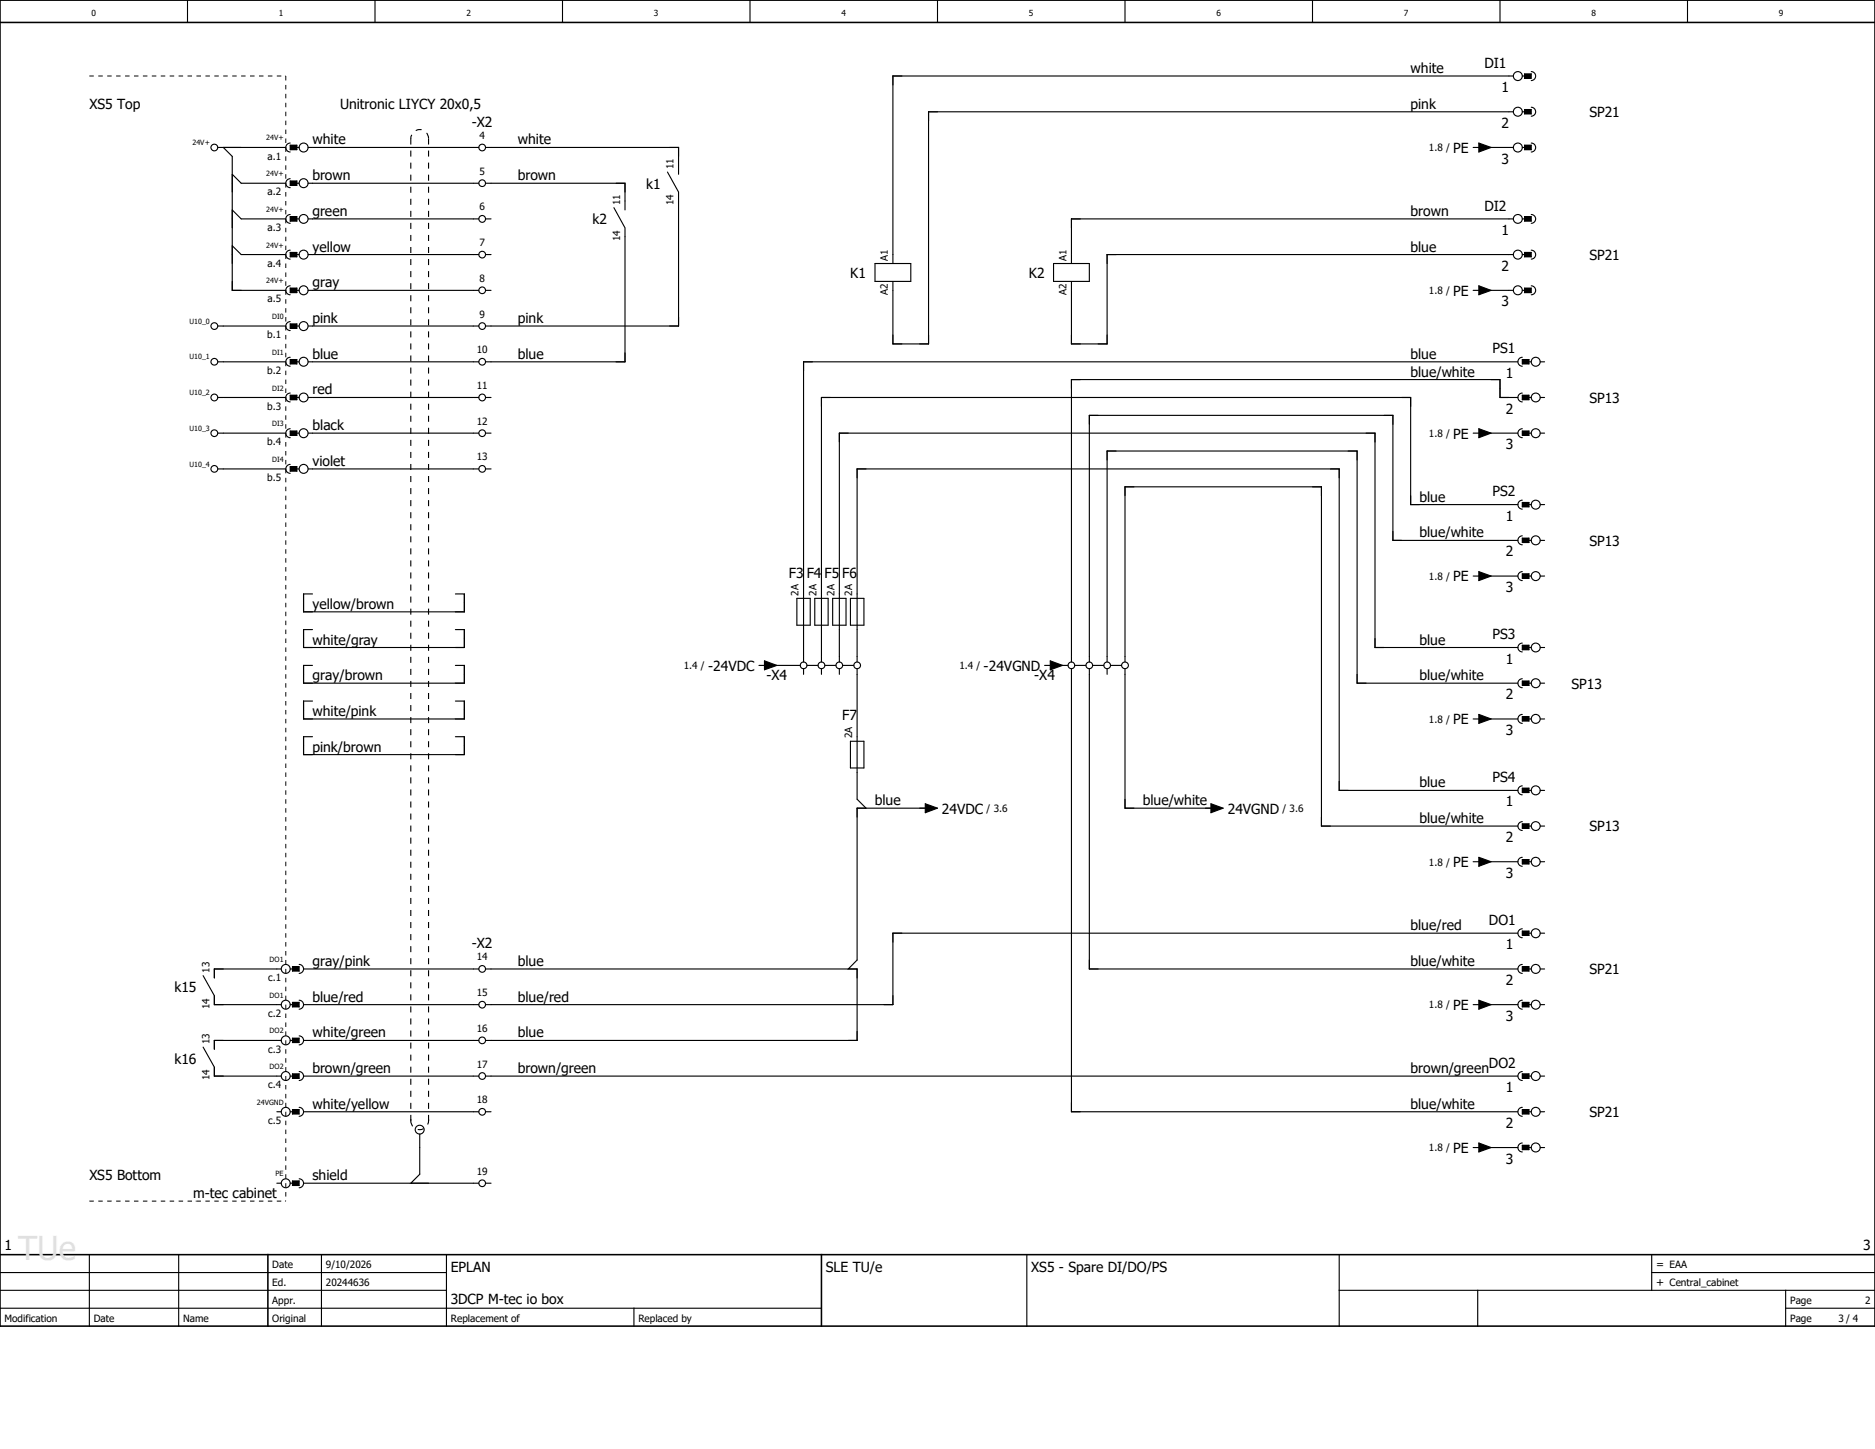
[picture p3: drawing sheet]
<svg xmlns="http://www.w3.org/2000/svg" width="279mm" height="216mm" viewBox="0 0 279 216" stroke-linecap="round" stroke-linejoin="round" font-family="sans-serif">
<path d="M197.6 -.1l-197.6 197.7M0 122.6l106.2 75M0 197.5l.1 .1" fill="none" stroke="#fff" stroke-width=".15"/>
<g fill="none" stroke="#000" stroke-width=".17">
<path d="M27.9 0v3.3M55.9 0v3.3M83.8 0v3.3M111.8 0v3.3M139.7 0v3.3M167.6 0v3.3M195.6 0v3.3M223.5 0v3.3M225.5 11.3h-92.4v28M225.5 16.7h-87.1v34.5h-5.3v-9.3M226.8 11.3h.4M226.8 16.7h.4"/>
<path d="M227.2 11h1v.7h-1zM227.2 16.3h1v.7h-1zM228.2 16a.67 .67 0 0 1 .6 .6 .67 .67 0 0 1-.6 .7M228.2 10.7a.67 .67 0 0 1 .6 .6 .67 .67 0 0 1-.6 .7M251.5 0v3.3M32.4 22h3.5M34.6 36.6l1.3 1.3h6.7M34.6 31.3l1.3 1.3h6.7M34.6 26l1.3 1.3h6.7M42.6 22h-9.3l1.3 1.3v20h8M43.2 37.3a.67 .67 0 0 0-.6 .6 .67 .67 0 0 0 .6 .7M43.2 32a.66 .66 0 0 0-.6 .6 .66 .66 0 0 0 .6 .7"/>
<path d="M43.2 26.6a.67 .67 0 0 0-.6 .7 .67 .67 0 0 0 .6 .7M43.2 21.3a.67 .67 0 0 0-.6 .7 .67 .67 0 0 0 .6 .6M43.2 37.6h1v.7h-1zM43.2 21.6h1v.7h-1zM43.2 27h1v.6h-1zM43.2 32.3h1v.7h-1zM44.2 37.9h.4M44.2 32.6h.4M44.2 27.3h.4M44.2 22h.4M45.9 32.6h25.5M45.9 27.3h25.5"/>
<path d="M45.9 22h25.5M71.4 37.9h-25.5M72.3 27.3h20.8v4M72.3 22h28.8v4M72.3 37.9h.9M72.3 32.6h.9M91.5 30.9l1.6 3.1v19.9h-20.8M91.8 27.3h1.3v1.3M99.5 25.6l1.6 3v20h-28.8M99.8 22h1.3v1.3M130.4 39.3h5.3v2.6h-5.3zM157 39.3h5.3v2.6h-5.3z"/>
<path d="M219.5 22h.9M220.4 21.3l1.8 .7-1.8 .6zM225.5 37.9h-60.5v13.3h-5.3v-9.3M225.5 32.6h-65.8v6.7M225.5 22h-4.6M226.8 37.9h.4M226.8 32.6h.4M226.8 22h.4M227.2 37.6h1v.7h-1zM227.2 32.3h1v.7h-1zM227.2 21.6h1v.7h-1zM228.2 37.3a.67 .67 0 0 1 .6 .6 .67 .67 0 0 1-.6 .7"/>
<path d="M228.2 32a.66 .66 0 0 1 .6 .6 .66 .66 0 0 1-.6 .7M228.2 21.3a.67 .67 0 0 1 .6 .7 .67 .67 0 0 1-.6 .6M32.4 48.6h10.2M32.4 53.9h10.2M32.4 59.2h10.2M34.6 41.9v1.4h1.3M43.2 42.6a.67 .67 0 0 0-.6 .7 .67 .67 0 0 0 .6 .6M43.2 53.2a.67 .67 0 0 0-.6 .7 .67 .67 0 0 0 .6 .7M43.2 47.9a.67 .67 0 0 0-.6 .7 .67 .67 0 0 0 .6 .7M43.2 58.6a.66 .66 0 0 0-.6 .6 .66 .66 0 0 0 .6 .7M43.2 42.9h1v.7h-1zM43.2 48.3h1v.6h-1z"/>
<path d="M43.2 53.6h1v.6h-1zM43.2 58.9h1v.7h-1zM44.2 43.3h.4M44.2 48.6h.4M44.2 53.9h.4M44.2 59.2h.4M45.9 43.3h25.5M45.9 48.6h25.5M45.9 53.9h25.5M45.9 59.2h25.5M72.3 43.3h.9M72.3 59.2h.9"/>
<path d="M133.1 49.9v1.3h1.3M159.7 49.9v1.3h1.3M208.9 59.2h1.3v1.4M219.5 43.3h.9M220.4 42.6l1.8 .7-1.8 .6zM222.2 56.6h1.3v2.6h1.4M225.5 43.3h-4.6M226.2 53.9h-106.5v44.7M226.2 59.2h-2.7v-2.6h-63.8v42M226.8 53.2a.67 .67 0 0 0-.6 .7 .67 .67 0 0 0 .6 .7M226.8 58.6a.66 .66 0 0 0-.6 .6 .66 .66 0 0 0 .6 .7M226.8 43.3h.4"/>
<path d="M226.8 53.6h1v.6h-1zM226.8 58.9h1v.7h-1zM227.2 42.9h1v.7h-1zM227.8 53.9h.4M227.8 59.2h.4M228.2 42.6a.67 .67 0 0 1 .6 .7 .67 .67 0 0 1-.6 .6M229.5 53.9h.7M229.5 59.2h.7M32.4 64.5h10.2M32.4 69.9h10.2M43.2 63.9a.67 .67 0 0 0-.6 .6 .67 .67 0 0 0 .6 .7M43.2 69.2a.67 .67 0 0 0-.6 .7 .67 .67 0 0 0 .6 .6"/>
<path d="M43.2 64.2h1v.7h-1zM43.2 69.5h1v.7h-1zM44.2 64.5h.4M44.2 69.9h.4M45.9 64.5h25.5M45.9 69.9h25.5M72.3 64.5h.9M72.3 69.9h.9M195.6 72.5h1.3v1.4M198.2 69.9h1.4v1.3M200.9 67.2h1.3v1.3M203.6 64.5h1.3v1.4"/>
<path d="M206.2 61.9h1.4v1.3M207.6 79.2v1.3h1.3M210.2 73.9v1.3h1.3M219.5 64.5h.9M220.4 63.9l1.8 .6-1.8 .7zM220.9 64.5h5.3M226.2 75.2h-16v-16h-87.8v39.4M226.8 63.9a.67 .67 0 0 0-.6 .6 .67 .67 0 0 0 .6 .7M226.8 79.8a.67 .67 0 0 0-.6 .7 .67 .67 0 0 0 .6 .7M226.8 74.5a.67 .67 0 0 0-.6 .7 .67 .67 0 0 0 .6 .7M226.8 64.2h1v.7h-1zM226.8 74.9h1v.6h-1z"/>
<path d="M227.8 75.2h.4M227.8 64.5h.4M229.5 75.2h.7M229.5 64.5h.7M45.2 89.8v1.4h1.4M45.2 95.1v1.4h1.4M46.6 88.5h-1.4v2.7h24v-2.7M46.6 93.8h-1.4v2.7h24v-2.7M46.6 99.1h-1.4v2.7h24v-2.7M67.9 88.5h1.3v1.3M67.9 93.8h1.3v1.3M67.9 99.1h1.3v1.4"/>
<path d="M113.1 99.1h.8M113.9 98.5l1.9 .6-1.9 .7zM114.4 99.1h4.9M118.7 89.2h2v4h-2zM119.7 99.6v.9M120.2 99.1h1.7M121.4 89.2h2v4h-2zM122.4 99.6v.9M122.9 99.1h1.7M124.1 89.2h2v4h-2zM125.1 99.6v.9M125.6 99.1h1.6"/>
<path d="M126.7 89.2h2v4h-2zM127.7 98.6v-28.7h71.9v47.9h26.6M127.7 99.6v19.5l1.4 1.3M155.7 99.1h.8M156.5 98.5l1.8 .6-1.8 .7zM157 99.1h2.2M159.7 99.6v66.1h66.5M160.1 99.1h1.7M162.3 99.6v44.8h63.9M162.8 99.1h1.7M165 98.6v-31.4h37.2v34.6h24M165 99.6v.9"/>
<path d="M165.5 99.1h1.6M167.6 98.6v-26.1h29.3v50.6h29.3M167.6 99.6v20.8h13.4M204.9 95.1v1.4h1.3M219.5 85.8h.9M220.4 85.2l1.8 .6-1.8 .7zM220.9 85.8h5.3M226.2 80.5h-18.6v-18.6h-45.3v36.7M226.2 96.5h-21.3v-32h-79.8v34.1M226.8 85.2a.67 .67 0 0 0-.6 .6 .67 .67 0 0 0 .6 .7M226.8 95.8a.66 .66 0 0 0-.6 .7 .66 .66 0 0 0 .6 .6M226.8 80.2h1v.6h-1z"/>
<path d="M226.8 85.5h1v.7h-1zM226.8 96.1h1v.7h-1zM227.8 96.5h.4M227.8 80.5h.4M227.8 85.8h.4M229.5 96.5h.7M229.5 80.5h.7M229.5 85.8h.7M45.2 100.5v1.3h1.4M45.2 105.8v1.3h1.4M45.2 111.1v1.3h1.4M46.6 104.5h-1.4v2.6h24v-2.6"/>
<path d="M46.6 109.8h-1.4v2.6h24v-2.6M67.9 104.5h1.3v1.3M67.9 109.8h1.3v1.3M126.7 110.4h2v4h-2zM137.9 119.8l1.8 .6-1.8 .7zM167.6 119.1v1.3h1.4M180.4 119.8l1.9 .6-1.9 .7zM199.6 116.4v1.4h1.3M202.2 100.5v1.3h1.4M219.5 107.1h.9M220.4 106.4l1.8 .7-1.8 .7zM220.9 107.1h5.3"/>
<path d="M226.8 106.4a.67 .67 0 0 0-.6 .7 .67 .67 0 0 0 .6 .7M226.8 101.1a.67 .67 0 0 0-.6 .7 .67 .67 0 0 0 .6 .7M226.8 117.1a.67 .67 0 0 0-.6 .7 .67 .67 0 0 0 .6 .6M226.8 101.5h1v.6h-1zM226.8 106.8h1v.6h-1zM226.8 117.4h1v.7h-1zM227.8 101.8h.4M227.8 107.1h.4M227.8 117.8h.4M229.5 101.8h.7M229.5 107.1h.7M229.5 117.8h.7"/>
<path d="M138.4 120.4h-10.7v22.6l-1.3 1.4h1.3v1.3M196.9 121.8v1.3h1.3M219.5 128.4h.9M220.4 127.7l1.8 .7-1.8 .7zM220.9 128.4h5.3M226.2 139h-93.1v10.7h-60.8M226.8 138.4a.67 .67 0 0 0-.6 .7 .67 .67 0 0 0 .6 .6M226.8 127.7a.67 .67 0 0 0-.6 .7 .67 .67 0 0 0 .6 .7M226.8 122.4a.66 .66 0 0 0-.6 .7 .66 .66 0 0 0 .6 .6M226.8 138.7h1v.7h-1zM226.8 122.7h1v.7h-1zM226.8 128.1h1v.6h-1z"/>
<path d="M227.8 139h.4M227.8 123.1h.4M227.8 128.4h.4M229.5 139h.7M229.5 123.1h.7M229.5 128.4h.7M30.3 156l1.6 3v1.3h10M30.3 145.4l1.6 3v1.3h10M31.9 159v1.3h1.4M31.9 148.4v1.3h1.4M41.9 155h-10v1.3M41.9 144.4h-10v1.3"/>
<path d="M43.2 155h.4M43.2 144.4h.4M43.2 149.7h.4M43.6 144h1v.7h-1zM43.6 149.4h1v.6h-1zM43.6 154.7h1v.6h-1zM43.6 160h1v.7h-1zM44.6 143.7a.67 .67 0 0 1 .6 .7 .67 .67 0 0 1-.6 .6M44.6 149a.67 .67 0 0 1 .6 .7 .67 .67 0 0 1-.6 .7M44.6 154.3a.67 .67 0 0 1 .6 .7 .67 .67 0 0 1-.6 .7M44.6 159.7a.67 .67 0 0 1 .6 .6 .67 .67 0 0 1-.6 .7M71.4 155h-26.2"/>
<path d="M71.4 144.4h-26.2M71.4 149.7h-26.2M72.3 144.4h55.4v10.6h-55.4M162.3 143v1.4h1.3M219.5 149.7h.9M220.4 149l1.8 .7-1.8 .7zM220.9 149.7h5.3M226.8 143.7a.67 .67 0 0 0-.6 .7 .67 .67 0 0 0 .6 .6M226.8 149a.67 .67 0 0 0-.6 .7 .67 .67 0 0 0 .6 .7M226.8 159.7a.67 .67 0 0 0-.6 .6 .67 .67 0 0 0 .6 .7M226.8 144h1v.7h-1zM226.8 149.4h1v.6h-1z"/>
<path d="M226.8 160h1v.7h-1zM227.8 144.4h.4M227.8 149.7h.4M229.5 144.4h.7M229.5 149.7h.7M41.3 165.7h.6M41.3 176.3h.6M43.2 160.3h.4M43.2 165.7h.4M43.2 176.3h.4M43.6 165.3h1v.7h-1zM43.6 176h1v.6h-1z"/>
<path d="M44.6 165a.67 .67 0 0 1 .6 .7 .67 .67 0 0 1-.6 .6M44.6 175.6a.67 .67 0 0 1 .6 .7 .67 .67 0 0 1-.6 .7M62.5 169v6l-1.3 1.3h2.7M71.4 176.3h-26.2M71.4 160.3h-26.2M71.4 165.7h-26.2M72.3 160.3h153.9M72.3 165.7h.9M72.3 176.3h.9M159.7 164.3v1.4h1.3M219.5 171h.9M220.4 170.3l1.8 .7-1.8 .6z"/>
<path d="M220.9 171h5.3M226.8 165a.67 .67 0 0 0-.6 .7 .67 .67 0 0 0 .6 .6M226.8 170.3a.67 .67 0 0 0-.6 .7 .67 .67 0 0 0 .6 .6M226.8 165.3h1v.7h-1zM226.8 170.6h1v.7h-1zM227.8 160.3h.4M227.8 165.7h.4M227.8 171h.4M229.5 160.3h.7M229.5 165.7h.7M229.5 171h.7M0 194.9h122.4"/>
<path d="M0 192.3h66.5M0 189.6h66.5M13.3 186.9v10.7M26.6 186.9v10.7M47.9 186.9v10.7M66.5 186.9v10.7M94.5 194.9v2.7M153 186.9v10.7M199.6 192.3h79.8M199.6 186.9v10.7M220.2 192.3v5.3M246.1 189.6h33.3"/>
<path d="M246.1 186.9v5.4M266.1 194.9h13.3M266.1 192.3v5.3"/>
<circle cx="226.2" cy="16.6" r=".67"/>
<circle cx="226.2" cy="11.3" r=".67"/>
<circle cx="31.9" cy="22" r=".5"/>
<circle cx="45.2" cy="27.3" r=".67"/>
<circle cx="45.2" cy="37.9" r=".67"/>
<circle cx="45.2" cy="22" r=".67"/>
<circle cx="45.2" cy="32.6" r=".66"/>
<circle cx="71.8" cy="32.6" r=".5"/>
<circle cx="71.9" cy="27.3" r=".49"/>
<circle cx="71.9" cy="37.9" r=".49"/>
<circle cx="71.9" cy="22" r=".49"/>
<circle cx="226.2" cy="37.9" r=".67"/>
<circle cx="226.2" cy="22" r=".67"/>
<circle cx="226.2" cy="32.6" r=".66"/>
<circle cx="31.9" cy="59.2" r=".51"/>
<circle cx="31.9" cy="53.9" r=".5"/>
<circle cx="31.9" cy="48.6" r=".5"/>
<circle cx="45.2" cy="53.9" r=".67"/>
<circle cx="45.2" cy="43.3" r=".67"/>
<circle cx="45.2" cy="48.6" r=".67"/>
<circle cx="45.2" cy="59.2" r=".66"/>
<circle cx="71.8" cy="59.2" r=".5"/>
<circle cx="71.9" cy="43.3" r=".49"/>
<circle cx="71.9" cy="48.6" r=".49"/>
<circle cx="71.9" cy="53.9" r=".49"/>
<circle cx="226.2" cy="43.3" r=".67"/>
<circle cx="228.8" cy="53.9" r=".67"/>
<circle cx="228.8" cy="59.2" r=".66"/>
<circle cx="31.9" cy="69.9" r=".5"/>
<circle cx="31.9" cy="64.5" r=".5"/>
<circle cx="45.2" cy="64.5" r=".67"/>
<circle cx="45.2" cy="69.9" r=".67"/>
<circle cx="71.9" cy="64.5" r=".49"/>
<circle cx="71.9" cy="69.9" r=".49"/>
<circle cx="228.8" cy="75.2" r=".67"/>
<circle cx="228.8" cy="64.5" r=".67"/>
<circle cx="119.7" cy="99.1" r=".5"/>
<circle cx="122.4" cy="99.1" r=".5"/>
<circle cx="125.1" cy="99.1" r=".49"/>
<circle cx="127.7" cy="99.1" r=".5"/>
<circle cx="159.7" cy="99.1" r=".49"/>
<circle cx="162.3" cy="99.1" r=".49"/>
<circle cx="165" cy="99.1" r=".5"/>
<circle cx="167.6" cy="99.1" r=".5"/>
<circle cx="228.8" cy="80.5" r=".67"/>
<circle cx="228.8" cy="85.8" r=".67"/>
<circle cx="228.8" cy="96.5" r=".66"/>
<circle cx="228.8" cy="107.1" r=".67"/>
<circle cx="228.8" cy="117.8" r=".67"/>
<circle cx="228.8" cy="101.8" r=".67"/>
<circle cx="228.8" cy="139.1" r=".67"/>
<circle cx="228.8" cy="128.4" r=".67"/>
<circle cx="228.8" cy="123.1" r=".66"/>
<circle cx="42.6" cy="144.4" r=".67"/>
<circle cx="42.6" cy="155" r=".67"/>
<circle cx="42.6" cy="149.7" r=".66"/>
<circle cx="71.9" cy="155" r=".5"/>
<circle cx="71.9" cy="144.4" r=".49"/>
<circle cx="71.9" cy="149.7" r=".49"/>
<circle cx="228.8" cy="144.4" r=".67"/>
<circle cx="228.8" cy="149.7" r=".67"/>
<circle cx="42.6" cy="165.7" r=".67"/>
<circle cx="42.6" cy="176.3" r=".67"/>
<circle cx="42.6" cy="160.3" r=".67"/>
<circle cx="62.5" cy="168.3" r=".66"/>
<circle cx="71.9" cy="160.3" r=".49"/>
<circle cx="71.9" cy="165.7" r=".49"/>
<circle cx="71.9" cy="176.3" r=".49"/>
<circle cx="228.8" cy="171" r=".67"/>
<circle cx="228.8" cy="165.7" r=".67"/>
<circle cx="228.8" cy="160.3" r=".67"/>
</g>
<path d="M0 3.3h279.4M0 0h279.4v197.6h-279.4zM0 186.9h279.4M39.9 186.9v10.7M122.4 186.9v10.7" fill="none" stroke="#000" stroke-width=".23"/>
<path d="M13.3 11.3h29.3M42.6 11.3v167.7M13.3 179h16M29.3 179h13.3" fill="none" stroke="#000" stroke-width=".15" stroke-dasharray=".7 .7" stroke-linecap="butt"/>
<g fill="#000">
<path d="M42.5 11.3h.1l-.1 .1zM227.2 11h1v.7h-1zM227.2 16.3h1v.7h-1zM43.2 37.6h1v.7h-1zM43.2 32.3h1v.7h-1zM43.2 27h1v.6h-1zM43.2 21.6h1v.7h-1zM61.1 20.6h.2l-.1 .1zM220.4 21.3l1.8 .7-1.8 .6zM227.2 32.3h1v.7h-1zM227.2 37.6h1v.7h-1zM227.2 21.6h1v.7h-1z"/>
<path d="M43.2 42.9h1v.7h-1zM43.2 53.6h1v.6h-1zM43.2 48.3h1v.6h-1zM43.2 58.9h1v.7h-1zM220.4 42.6l1.8 .7-1.8 .6zM226.8 53.6h1v.6h-1zM226.8 58.9h1v.7h-1zM227.2 42.9h1v.7h-1zM43.2 64.2h1v.7h-1zM43.2 69.5h1v.7h-1zM220.4 63.9l1.8 .6-1.8 .7zM226.8 64.2h1v.7h-1z"/>
<path d="M226.8 74.9h1v.6h-1zM113.9 98.5l1.9 .6-1.9 .7zM156.5 98.5l1.8 .6-1.8 .7zM220.4 85.2l1.8 .6-1.8 .7zM226.8 85.5h1v.7h-1zM226.8 80.2h1v.6h-1zM226.8 96.1h1v.7h-1zM137.9 119.8l1.8 .6-1.8 .7zM180.4 119.8l1.9 .6-1.9 .7zM220.4 106.4l1.8 .7-1.8 .7zM226.8 106.8h1v.6h-1zM226.8 101.5h1v.6h-1z"/>
<path d="M226.8 117.4h1v.7h-1zM220.4 127.7l1.8 .7-1.8 .7zM226.8 138.7h1v.7h-1zM226.8 128.1h1v.6h-1zM226.8 122.7h1v.7h-1zM43.6 144h1v.7h-1zM43.6 149.4h1v.6h-1zM43.6 154.7h1v.6h-1zM43.6 160h1v.7h-1zM220.4 149l1.8 .7-1.8 .7zM226.8 144h1v.7h-1zM226.8 149.4h1v.6h-1z"/>
<path d="M226.8 160h1v.7h-1zM29.1 178.9l.2 .1h-.2zM42.5 178.9l.1 .1h-.1zM42.5 178.8h.1v.2zM43.6 165.3h1v.7h-1zM43.6 176h1v.6h-1zM61.1 166.7h.2l-.1 .4zM63.8 166.9l.1 .1h-.1zM63.8 166.7h.1v.4zM220.4 170.3l1.8 .7-1.8 .6zM226.8 165.3h1v.7h-1zM226.8 170.6h1v.7h-1z"/>
</g>
<path d="M61.2 20.6v146.4M63.9 20.6v146.4M63.9 20.6a1.32 1.32 0 0 0-1.4-1.3 1.32 1.32 0 0 0-1.3 1.3M61.2 167a1.32 1.32 0 0 0 1.3 1.3 1.32 1.32 0 0 0 1.4-1.3" fill="none" stroke="#000" stroke-width=".17" stroke-dasharray=".9 .9" stroke-linecap="butt"/>
<text font-size="4.9" fill="#e1e1e1" x="2.7" y="187.8">TUe</text>
<g font-size="2.1">
<text x="210.2" y="10.9">white</text>
<text x="221.2" y="10.1">DI1</text>
<text x="13.3" y="16.2">XS5 Top</text>
<text x="50.7" y="16.2">Unitronic LIYCY 20x0,5</text>
<text x="210.2" y="16.2">pink</text>
<text x="223.7" y="13.7">1</text>
<text x="236.8" y="17.5">SP21</text>
<text x="46.6" y="21.5">white</text>
<text x="70.3" y="18.9">-X2</text>
<text x="77.2" y="21.5">white</text>
<text x="216.6" y="22.8">PE</text>
<text x="223.7" y="19">2</text>
<text x="46.6" y="26.9">brown</text>
<text x="77.2" y="26.9">brown</text>
<text x="96.3" y="28.1">k1</text>
<text x="223.7" y="24.4">3</text>
<text x="46.6" y="32.2">green</text>
<text x="88.3" y="33.4">k2</text>
<text x="210.2" y="32.2">brown</text>
<text x="221.2" y="31.4">DI2</text>
<text x="223.7" y="35">1</text>
<text x="46.6" y="37.5">yellow</text>
<text x="126.7" y="41.4">K1</text>
<text x="153.3" y="41.4">K2</text>
<text x="210.2" y="37.5">blue</text>
<text x="223.7" y="40.3">2</text>
<text x="236.8" y="38.7">SP21</text>
<text x="46.6" y="42.8">gray</text>
<text x="216.6" y="44.1">PE</text>
<text x="223.7" y="45.7">3</text>
<text x="46.6" y="48.1">pink</text>
<text x="46.6" y="53.5">blue</text>
<text x="77.2" y="48.1">pink</text>
<text x="77.2" y="53.5">blue</text>
<text x="210.2" y="53.5">blue</text>
<text x="222.4" y="52.7">PS1</text>
<text x="46.6" y="58.8">red</text>
<text x="210.2" y="56.1">blue/white</text>
<text x="224.4" y="56.3">1</text>
<text x="46.6" y="64.1">black</text>
<text x="216.6" y="65.4">PE</text>
<text x="224.4" y="61.6">2</text>
<text x="236.8" y="60">SP13</text>
<text x="46.6" y="69.4">violet</text>
<text x="224.4" y="66.9">3</text>
<text x="211.5" y="74.7">blue</text>
<text x="222.4" y="74">PS2</text>
<text x="224.4" y="77.6">1</text>
<text x="211.5" y="80.1">blue/white</text>
<text x="224.4" y="82.9">2</text>
<text x="236.8" y="81.3">SP13</text>
<text x="117.5" y="86.1">F3</text>
<text x="120.2" y="86.1">F4</text>
<text x="122.9" y="86.1">F5</text>
<text x="125.5" y="86.1">F6</text>
<text x="216.6" y="86.6">PE</text>
<text x="224.4" y="88.2">3</text>
<text x="46.6" y="90.7">yellow/brown</text>
<text x="222.4" y="95.2">PS3</text>
<text x="46.6" y="96">white/gray</text>
<text x="46.6" y="101.4">gray/brown</text>
<text x="105.5" y="99.9">-24VDC</text>
<text x="114.2" y="101.3">-X4</text>
<text x="146.6" y="99.9">-24VGND</text>
<text x="154.1" y="101.3">-X4</text>
<text x="211.5" y="101.4">blue/white</text>
<text x="211.5" y="96">blue</text>
<text x="224.4" y="98.9">1</text>
<text x="46.6" y="106.7">white/pink</text>
<text x="125.5" y="107.3">F7</text>
<text x="216.6" y="107.9">PE</text>
<text x="224.4" y="104.2">2</text>
<text x="234.2" y="102.6">SP13</text>
<text x="46.6" y="112">pink/brown</text>
<text x="224.4" y="109.5">3</text>
<text x="130.4" y="120">blue</text>
<text x="170.3" y="120">blue/white</text>
<text x="211.5" y="117.3">blue</text>
<text x="222.4" y="116.5">PS4</text>
<text x="140.4" y="121.2">24VDC</text>
<text x="182.9" y="121.2">24VGND</text>
<text x="211.5" y="122.6">blue/white</text>
<text x="224.4" y="125.5">2</text>
<text x="224.4" y="120.2">1</text>
<text x="236.8" y="123.9">SP13</text>
<text x="216.6" y="129.2">PE</text>
<text x="224.4" y="130.8">3</text>
<text x="221.9" y="137.8">DO1</text>
<text x="46.6" y="143.9">gray/pink</text>
<text x="70.3" y="141.3">-X2</text>
<text x="77.2" y="143.9">blue</text>
<text x="210.2" y="143.9">blue/white</text>
<text x="210.2" y="138.6">blue/red</text>
<text x="224.4" y="141.4">1</text>
<text x="26" y="147.8">k15</text>
<text x="46.6" y="149.2">blue/red</text>
<text x="77.2" y="149.2">blue/red</text>
<text x="224.4" y="146.8">2</text>
<text x="236.8" y="145.2">SP21</text>
<text x="46.6" y="154.6">white/green</text>
<text x="77.2" y="154.6">blue</text>
<text x="216.6" y="150.5">PE</text>
<text x="224.4" y="152.1">3</text>
<text x="26" y="158.5">k16</text>
<text x="46.6" y="159.9">brown/green</text>
<text x="77.2" y="159.9">brown/green</text>
<text x="210.2" y="159.9">brown/green</text>
<text x="221.9" y="159.1">DO2</text>
<text x="46.6" y="165.2">white/yellow</text>
<text x="210.2" y="165.2">blue/white</text>
<text x="224.4" y="162.7">1</text>
<text x="236.8" y="166.5">SP21</text>
<text x="216.6" y="171.8">PE</text>
<text x="224.4" y="168">2</text>
<text x="224.4" y="173.4">3</text>
<text x="13.3" y="175.9">XS5 Bottom</text>
<text x="28.8" y="178.5">m-tec cabinet</text>
<text x="46.6" y="175.9">shield</text>
<text x=".7" y="186.3">1</text>
<text x="67.2" y="189.6">EPLAN</text>
<text x="123.1" y="189.6">SLE TU/e</text>
<text x="153.7" y="189.6">XS5 - Spare DI/DO/PS</text>
<text x="277.6" y="186.3">3</text>
<text x="67.2" y="194.2">3DCP M-tec io box</text>
</g>
<g font-size="1.6">
<text x="246.8" y="191.6">+ Central_cabinet</text>
<text x="246.8" y="188.9">= EAA</text>
</g>
<g font-size="1.5">
<text x="39.9" y="23.8">a.1</text>
<text x="71.4" y="20.7">4</text>
<text x="212.9" y="22.5">1.8 /</text>
<text x="39.9" y="29.1">a.2</text>
<text x="71.4" y="26">5</text>
<text x="100.4" y="25.2" transform="rotate(-90 100.4 25.2)">11</text>
<text x="39.9" y="34.4">a.3</text>
<text x="71.4" y="31.3">6</text>
<text x="92.4" y="35.9" transform="rotate(-90 92.4 35.9)">14</text>
<text x="92.4" y="30.5" transform="rotate(-90 92.4 30.5)">11</text>
<text x="100.4" y="30.6" transform="rotate(-90 100.4 30.6)">14</text>
<text x="39.9" y="39.7">a.4</text>
<text x="71.4" y="36.7">7</text>
<text x="71.4" y="42">8</text>
<text x="132.3" y="38.8" transform="rotate(-90 132.3 38.8)">A1</text>
<text x="158.9" y="38.8" transform="rotate(-90 158.9 38.8)">A1</text>
<text x="39.9" y="45.1">a.5</text>
<text x="71.4" y="47.3">9</text>
<text x="132.3" y="44" transform="rotate(-90 132.3 44)">A2</text>
<text x="158.9" y="44" transform="rotate(-90 158.9 44)">A2</text>
<text x="212.9" y="43.8">1.8 /</text>
<text x="39.8" y="50.4">b.1</text>
<text x="71" y="52.6">10</text>
<text x="39.8" y="55.7">b.2</text>
<text x="71" y="58">11</text>
<text x="39.8" y="61">b.3</text>
<text x="71" y="63.3">12</text>
<text x="212.9" y="65.1">1.8 /</text>
<text x="39.8" y="66.3">b.4</text>
<text x="39.8" y="71.7">b.5</text>
<text x="71" y="68.6">13</text>
<text x="119" y="88.8" transform="rotate(-90 119 88.8)">2A</text>
<text x="121.7" y="88.8" transform="rotate(-90 121.7 88.8)">2A</text>
<text x="124.3" y="88.8" transform="rotate(-90 124.3 88.8)">2A</text>
<text x="127" y="88.8" transform="rotate(-90 127 88.8)">2A</text>
<text x="212.9" y="86.4">1.8 /</text>
<text x="101.9" y="99.7">1.4 /</text>
<text x="143" y="99.7">1.4 /</text>
<text x="212.9" y="107.7">1.8 /</text>
<text x="127" y="110" transform="rotate(-90 127 110)">2A</text>
<text x="147" y="121">/ 3.6</text>
<text x="191.1" y="121">/ 3.6</text>
<text x="212.9" y="129">1.8 /</text>
<text x="71" y="143.1">14</text>
<text x="31.2" y="144.9" transform="rotate(-90 31.2 144.9)">13</text>
<text x="40" y="146.2">c.1</text>
<text x="71" y="148.4">15</text>
<text x="31.2" y="155.6" transform="rotate(-90 31.2 155.6)">13</text>
<text x="31.2" y="150.3" transform="rotate(-90 31.2 150.3)">14</text>
<text x="40" y="151.5">c.2</text>
<text x="71" y="153.8">16</text>
<text x="212.9" y="150.3">1.8 /</text>
<text x="31.2" y="161" transform="rotate(-90 31.2 161)">14</text>
<text x="40" y="156.8">c.3</text>
<text x="71" y="159.1">17</text>
<text x="40" y="162.1">c.4</text>
<text x="40" y="167.4">c.5</text>
<text x="71" y="164.4">18</text>
<text x="212.9" y="171.6">1.8 /</text>
<text x="71" y="175">19</text>
<text x="40.6" y="191.6">Ed.</text>
<text x="40.6" y="188.9">Date</text>
<text x="48.6" y="191.6">20244636</text>
<text x="48.6" y="188.9">9/10/2026</text>
<text x=".7" y="196.9">Modification</text>
<text x="14" y="196.9">Date</text>
<text x="27.3" y="196.9">Name</text>
<text x="40.6" y="196.9">Original</text>
<text x="40.6" y="194.2">Appr.</text>
<text x="67.2" y="196.9">Replacement of</text>
<text x="95.1" y="196.9">Replaced by</text>
<text x="266.8" y="194.2">Page</text>
<text x="266.8" y="196.9">Page</text>
<text x="273.9" y="196.9">3 / 4</text>
<text x="277.9" y="194.2">2</text>
</g>
<g font-size="1.2">
<text x="13.6" y="2.4">0</text>
<text x="41.6" y="2.4">1</text>
<text x="69.5" y="2.4">2</text>
<text x="97.5" y="2.4">3</text>
<text x="125.4" y="2.4">4</text>
<text x="153.3" y="2.4">5</text>
<text x="181.3" y="2.4">6</text>
<text x="209.2" y="2.4">7</text>
<text x="237.2" y="2.4">8</text>
<text x="265.1" y="2.4">9</text>
</g>
<g font-size="1.1">
<text x="28.7" y="21.6">24V+</text>
<text x="39.7" y="20.9">24V+</text>
<text x="39.7" y="26.3">24V+</text>
<text x="39.7" y="31.6">24V+</text>
<text x="39.7" y="36.9">24V+</text>
<text x="39.7" y="42.2">24V+</text>
<text x="40.6" y="47.6">DI0</text>
<text x="28.2" y="48.2">U10_0</text>
<text x="28.2" y="53.6">U10_1</text>
<text x="40.6" y="52.9">DI1</text>
<text x="28.2" y="58.9">U10_2</text>
<text x="40.6" y="58.2">DI2</text>
<text x="28.2" y="64.2">U10_3</text>
<text x="40.6" y="63.5">DI3</text>
<text x="28.2" y="69.5">U10_4</text>
<text x="40.6" y="68.8">DI4</text>
<text x="40.2" y="143.3">DO1</text>
<text x="40.2" y="148.7">DO1</text>
<text x="40.2" y="154">DO2</text>
<text x="40.2" y="159.3">DO2</text>
<text x="38.3" y="164.6">24VGND</text>
<text x="41.1" y="175.3">PE</text>
</g>
</svg>
